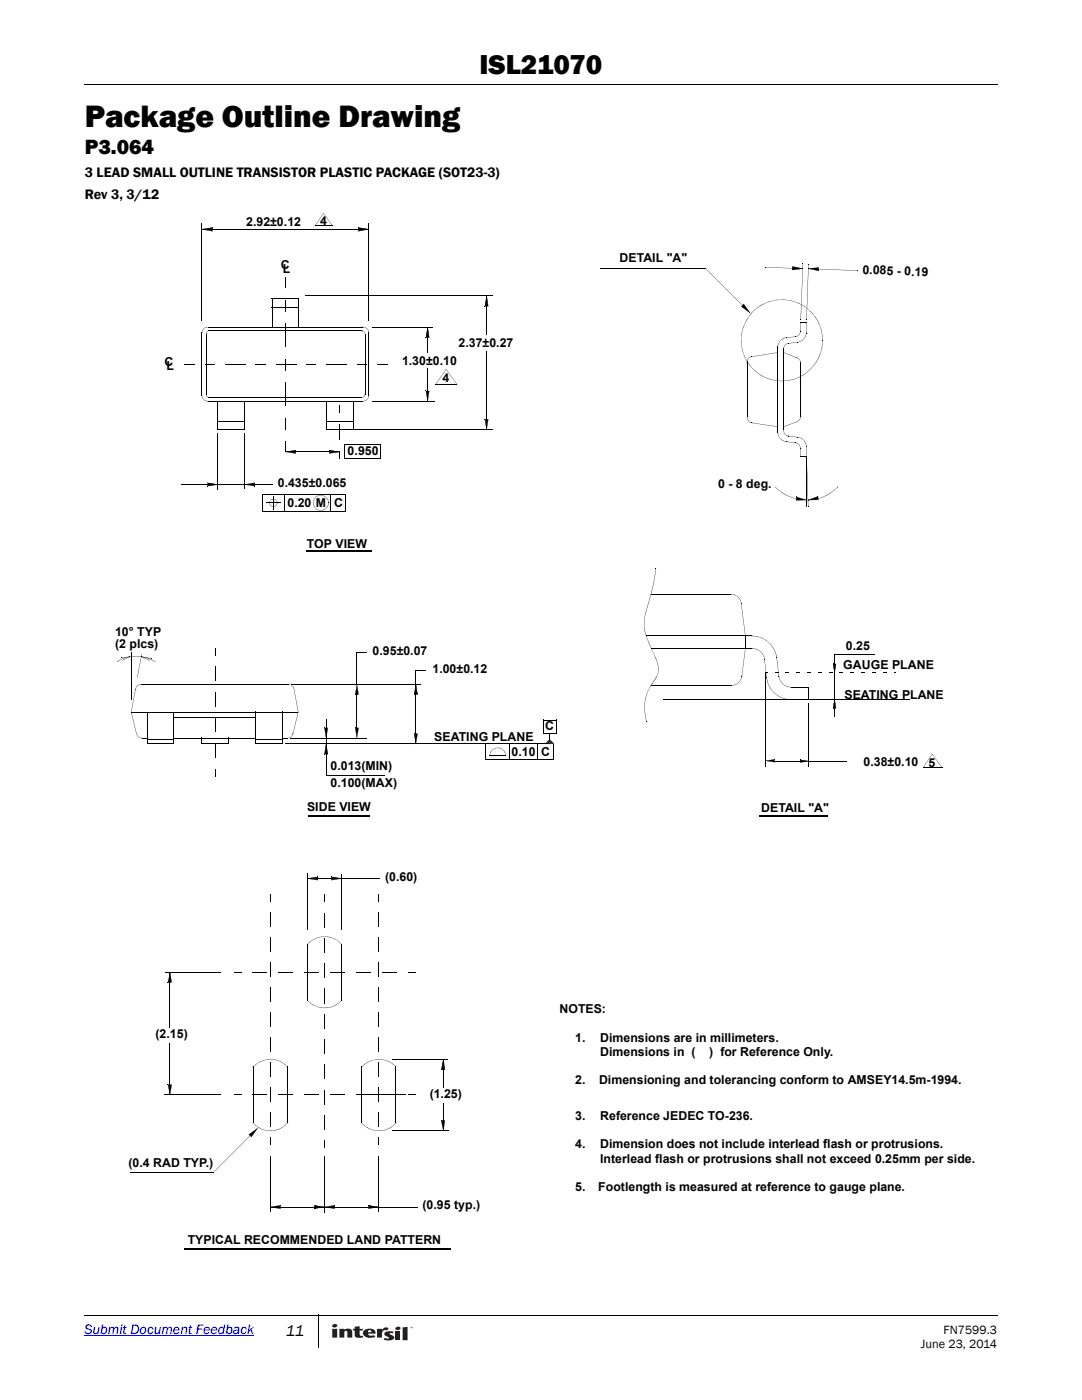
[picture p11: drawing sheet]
<svg xmlns="http://www.w3.org/2000/svg" width="216mm" height="279mm" viewBox="0 0 216 279" stroke-linecap="round" stroke-linejoin="round" font-family="sans-serif">
<path d="M16.8 16.8l.1 .2zM16.8 262.4l.1 .2zM63.4 262.4l.2 .1z" fill="#000"/>
<path d="M16.9 16.9h182.2M16.9 262.5h182.2M63.5 262.5v6.4" fill="none" stroke="#000" stroke-width=".2"/>
<path d="M65.9 263.8h16.9v4.5h-16.9z" fill="#fff"/>
<g fill="#221f1f">
<path d="M79 264.9a.56 .56 0 0 1 .9 .2 .55 .55 0 0 1-.5 .4 .55 .55 0 0 1-.5-.4z"/>
<path d="M75.2 265.2h1v.2a.93 .93 0 0 1 1.4-.3l-.4 .4a.68 .68 0 0 0-.7 .1 .68 .68 0 0 0-.3 .6v.8h-1z"/>
<path d="M67.7 265.2h1v.2a.97 .97 0 0 1 1.6 .4v1.2h-1v-1.1l-.3-.3-.3 .2v1.2h-1z"/>
<path d="M70.8 264.8l1-.1v.5h.6v.3h-.6v1l.3 .1h.3l.1 .3-.6 .1a.87 .87 0 0 1-1.1-.6v-.9h-.4v-.3h.4z"/>
<path d="M78.9 265.7h1v1.8h-1z"/>
<path d="M80.3 264.9l1-.1v2.7h-1z"/>
<path d="M76.8 265.9l.6-.2 1.2 .1-.2 .3h-.6v.2a.75 .75 0 0 1 .8 .8 1.95 1.95 0 0 1-2 .3l.2-.4a.57 .57 0 0 0 .8 0l-.7-.5a.38 .38 0 0 1-.1-.6z"/>
<path d="M81.8 264.8h.2l-.1 .3zM82 264.8l.2 .2 .1-.2v.3v-.2l-.1 .2-.1-.2-.1 .2z"/>
<path d="M66.3 265.2v1.8h1v-1.8zM66.4 264.4l-.1 .2a.51 .51 0 0 0 .5 .3 .51 .51 0 0 0 .5-.5 .64 .64 0 0 0-.9 0z"/>
<path d="M72.6 265.5a.86 .86 0 0 0-.1 1 .86 .86 0 0 0 .8 .4l1.6-.1-.2-.3-.4 .1a.61 .61 0 0 1-.9-.4l1.5-.1a.94 .94 0 0 0-1.1-.9h-.5zM73.6 265.5h.4l.1 .4h-.7z"/>
</g>
<path d="M16.9 266.5h33.8" fill="none" stroke="#00f" stroke-width=".2"/>
<g fill="#000">
<path d="M40.3 45.7l2.1 .4zM42.4 45.4v.8zM64.5 42.6l-1.6 2.4zM64.5 42.6l1.8 2.4zM71.5 46.1l2.1-.3zM71.5 45.4v.8zM71.7 46l1.9-.3zM71.7 45.6l1.9 .2zM97.1 59.1l.2 1.8zM97.1 59.1l-.3 1.8zM140.8 53.6l8.8 8.8zM158.1 53.1v.8z"/>
<path d="M158.1 53.1l2.1 .5zM158.3 53.3l1.8 .4zM158.3 53.7l1.8-.1zM161.3 53.6l2.1 .4zM163.3 53.4l.1 .6zM161.3 53.6l2.1-.2zM40.3 78.9l.4 .8 .8 .3a1.09 1.09 0 0 1-1.2-1.1zM41 72.6l1.9 .1zM41.1 78.7l.6 .6-.4-.2zM40.6 65.6l.9-.4-.8 .4-.4 .8zM41.3 66.2l.4-.2-.4 .2-.1 .5zM61.2 72.6l1.9 .1z"/>
<path d="M71.2 72.6l2 .1zM72.2 79.3l.4-.2 .2-.4a.52 .52 0 0 1-.6 .6zM72.2 66l.5 .2 .2 .4-.3-.4zM72.4 65.2a1.07 1.07 0 0 1 1.2 1.2l-.4-.8zM85 67.3l.7 .1zM85 78h.7zM85.3 65.3l.3 1.8zM85.3 65.3l-.2 1.8zM85.3 65.3l.4 2.1zM85.6 78l-.3 2.1zM89 73.7l-2.1 3.1zM89 73.7l2.2 3.1z"/>
<path d="M96.8 61.1l.7 .1zM97.1 59.1l.4 2zM148 61.2l1.6 1.2zM148.4 60.6l-.5 .6zM148.2 61.2l1.4 1.2zM148.5 60.9l1.1 1.5zM148.4 60.7l1.2 1.7zM149.4 71.4l.6-.2-.7 .4-.3 .7zM150.9 74.2a8 8 0 0 0 3.5 1.6 8.1 8.1 0 0 0 5.5-.8 8.3 8.3 0 0 0 3.2-3.2 9.7 9.7 0 0 0 1.1-3.9 8.1 8.1 0 0 1-4.7 7.4 8.1 8.1 0 0 1-8.7-1.1zM150 71.2l5.2-.9zM156.3 69.6l.1 1zM156.4 70.3l2.4 1.1z"/>
<path d="M155.8 67.8l1.1-.5-1.2 .7-.5 1.3a2.09 2.09 0 0 1 .6-1.5zM156.6 68.8l.7-.3-.6 .4-.4 .7zM156.9 67.3l1.8-.1zM159.7 66.1a1.12 1.12 0 0 1-1 1.1l.4-.1 .4-.4zM160.8 66.5a1.77 1.77 0 0 1-1.3 1.8h-.4l.7-.2 .5-.4 .4-.6zM157.3 68.5l1.8-.2zM159.7 64.4l1.3 .1zM158.9 71.3l.3 .2a.9 .9 0 0 1 .5 1l-.2-.7zM160.2 52.6l-.5 11.1zM159.7 64.4v1.7zM150.2 62.1a8.1 8.1 0 0 1 8.9-1.7 8.1 8.1 0 0 1 5 7.5l-.2-1.6a8.1 8.1 0 0 0-3.4-5.1l-.6-.4a8.1 8.1 0 0 0-5.5-.8 8 8 0 0 0-2.9 1.2 7.3 7.3 0 0 0-2.2 2.2 7.5 7.5 0 0 0-1.2 2.9 8.1 8.1 0 0 0 .8 5.5l.9 1.2 1.1 1.2a8.1 8.1 0 0 1-.7-12.1zM41.4 96.3v.7z"/>
<path d="M41.4 96.3l2 .4zM41.6 96.4l1.8 .3zM41.6 96.9l1.8-.2zM50.8 96.4l.1 .6zM48.8 96.7l2-.4zM57 90.1l2 .4zM59 89.8l.1 .7zM65.7 90.5l2.1-.4zM65.7 89.8v.7zM67.7 80.9l.1 1.4zM67.7 90.1l.1 1.5zM65.9 90.4l1.9-.3z"/>
<path d="M65.9 89.9l1.9 .3zM72.4 80l.7-.2 .4-.4 .1-.5a1.07 1.07 0 0 1-1.2 1.1zM96.8 83.7h.7zM97.4 83.7l-.3 2zM149 83.2l.3 .7 .7 .5a1.15 1.15 0 0 1-1-1.2zM154.7 97.2a8.9 8.9 0 0 0 4.5 2.4l1.7 .2a8.1 8.1 0 0 1-6.2-2.6zM155.2 85v1.3zM150 84.3l5.2 .9zM155.2 86.3l.5 1.2 .6 .4 .6 .2a1.82 1.82 0 0 1-1.7-1.8zM156.3 84.9l.1 1zM156.3 85.1l2.5-.9zM156.3 85.9l.4 .7 .7 .4a.97 .97 0 0 1-1.1-1.1z"/>
<path d="M156.9 88.1l1.8 .3zM159.7 83.1h.1a1.18 1.18 0 0 1-1 1.1l.7-.4zM158.8 99.8h2.2zM158.9 99.2l-.1 .7zM157.3 87l1.8 .3zM158.7 88.3a1.02 1.02 0 0 1 1 1.2l-.2-.6zM159.7 91l1.3 .1zM159.7 89.5l.1 1.6zM159.1 87.2a1.77 1.77 0 0 1 1.7 1.9l-.1-.7-.4-.6zM159 99.2l2 .6zM161.2 99.8l2-.7zM161.2 99.8a8.2 8.2 0 0 0 4-1.1l2-1.5a7.7 7.7 0 0 1-6 2.6z"/>
<path d="M163.2 99.1l.1 .7zM161.2 99.8l2.1-.1zM53.2 100.3l1.3 .1zM54.5 99l.1 1.4zM54.5 100.3l.1 1.4zM54.5 100.3l1.4 .1zM54 99.8a.76 .76 0 0 1 .8-.2 .76 .76 0 0 1 .5 .8l-.2-.6-.6-.2-.5 .2-.2 .6 .2 .5 .5 .2 .6-.2 .2-.6a.78 .78 0 0 1-1.1 .8 .78 .78 0 0 1-.2-1.3zM62.9 99.2a1.53 1.53 0 0 1 1.7-.3 1.53 1.53 0 0 1 .9 1.4l-.1-.5-.3-.5-.5-.3-.6-.2-1 .5-.3 .5-.2 .5 .2 .6 .3 .5 .5 .3 .5 .1 .6-.1 .5-.3 .3-.5 .1-.6a1.55 1.55 0 0 1-2.1 1.5 1.55 1.55 0 0 1-.5-2.6zM130.9 113.5l-.7 4-1.4 5.2a10.4 10.4 0 0 0 1.4 7.2l.8 1.7a4 4 0 0 1-.5 4.3l-1.1 2-.6 1.9a10.9 10.9 0 0 0 .2 4.2 8.7 8.7 0 0 1 .8-7l1-1.6a3 3 0 0 0 .5-2.5l-.6-1.7a17.8 17.8 0 0 1-2.2-6.5l.2-2 .6-2.3a39.2 39.2 0 0 0 1.6-6.9zM24.2 131.2l1.7-.2zM24.4 131.8l1.5-.8zM28.3 130.5l-.9 4.7z"/>
<path d="M27.3 137l.4-.4h.5l-.9 .4-.3 .6zM28.2 131l2 .4zM28.2 131l1.7 .9zM23.5 131.9a7 7 0 0 1 7.5 .2 7.1 7.1 0 0 0-4.7-1.1l-1 .2zM43 129.4l.1 1.4zM57.5 136.6h.5l.5 .4 .2 .6-.4-.7zM70.9 138.6l.7 .1zM71.2 136.6l.4 2zM82.6 138.6l.8 .1zM83 136.6l.2 1.8zM83 136.6l-.3 1.8zM83 136.6l.4 2z"/>
<path d="M145.9 136.8l.8-.2 .6-.4 .5-.5 .2-.8a1.99 1.99 0 0 1-2.1 1.9zM145.7 118.6a2.09 2.09 0 0 1 2.2 1.8l-.1-.3a1.92 1.92 0 0 0-.9-1.2zM147.9 120.4l.9 6.5zM148.7 129.4l-.7 5.5zM150.1 129.4a2.37 2.37 0 0 1 2.4 2.2 2.53 2.53 0 0 0-1.2-1.8zM152.8 134.2l.4 .1zM152.5 131.6l.5 3.7zM153 135.3l.8 2.1a4.9 4.9 0 0 0 3.2 2.1l.9 .1a4.8 4.8 0 0 1-4.9-4.3zM154.6 134.2l.7 .1zM150.1 126.9a4.9 4.9 0 0 1 4.9 4.4 5.1 5.1 0 0 0-2.4-3.6l-1.2-.6zM155 131.3l.4 3.6zM155.4 134.9l.6 1.3a2.39 2.39 0 0 0 1.5 .9h.4a2.38 2.38 0 0 1-2.5-2.2z"/>
<path d="M156.8 134.2l.7 .1zM158.9 134.2l.7 .1zM161.1 134.2l.7 .1zM163.2 134.2l.7 .1zM165.4 134.2l.7 .1zM166.2 132.5h.6zM166.2 132.5l.4 1.7zM166.8 132.5l-.3 1.7zM166.5 139.6l-.3 1.7zM166.5 139.6l.3 1.7zM167.6 134.2l.7 .1zM169.7 134.2l.7 .1z"/>
<path d="M171.9 134.2l.7 .1zM174 134.2l.7 .1zM176.2 134.2l.7 .1zM178.3 134.2l.4 .1zM27 137.6l-.8 4.5zM26.2 142.1l1 4.3zM27.2 146.4l.5 .6 .7 .3-.8-.2zM28.4 147.3h1zM40.1 147.3l.1 1.2zM43 153.5l.1 1.4zM45.5 147.3l.1 1.2zM56.3 147.3h1.1z"/>
<path d="M57.3 147.3l.7-.3 .4-.6a.98 .98 0 0 1-1.1 .9zM58.7 137.6l.8 4.5zM59.5 142.1l-1 4.3zM64.7 145.2l.7 .1zM64.7 150.5h.7zM65 148.5l.3 1.8zM65 148.5l-.2 1.8zM65 148.5l.4 2zM65.4 145.3l-.4 2zM70.9 145.2l.7 .1zM71.5 145.3l-.3 2zM82.6 146.4h.8z"/>
<path d="M83.3 146.4l-.3 2.1zM98.3 149.6a1.54 1.54 0 0 1 1.7-.3 1.54 1.54 0 0 1 .9 1.5l-.2-.6-.3-.5-.5-.3-.6-.1-1.1 .4-.3 .5-.1 .6a1.04 1.04 0 0 1 .5-1.2zM109.4 148.4l.1 .1zM109.3 148.4h.1zM109.6 146.3l.1 1.3zM109.6 147.6l-.7 .9zM108.8 148.4l.9-.8zM109.6 147.6l1 .8zM109.7 147.6l-.7 .9zM108.9 148.4l.8-.7zM109.7 147.7l-.6 .8zM109 148.4l.8-.7z"/>
<path d="M109.8 147.7l-.6 .8zM109.1 148.4l.8-.6zM109.9 147.8l-.6 .7zM109.2 148.4l.7-.6zM109.3 148.4l.7-.5zM110 147.9l-.5 .6zM109.4 148.4l.6-.5zM110 147.9l-.4 .6zM110.1 148l-.4 .5zM109.6 148.4l.5-.4zM110.2 148.1l-.3 .4zM109.7 148.4l.5-.3z"/>
<path d="M110.2 148.1l-.2 .4zM109.9 148.4l.3-.3zM110.2 148.2l-.2 .3zM110 148.4l.3-.1zM110.3 148.2l-.1 .3zM110.4 148.3l-.1 .2zM110.2 148.4l.2-.1zM110.4 148.4v.1zM152.8 151.8l1.7-.3zM152.8 151.8l1.7 .3zM154.5 151.6l.1 .5zM159.7 152.1l1.7-.2z"/>
<path d="M159.6 151.6l.1 .6zM159.7 151.6l1.7 .3zM166.2 141.3l.6 .1zM166.5 141.3l.1 1.8zM186 150.5l-1.8 2.7zM186 150.5l1.9 2.7zM61.3 175.3l2.1 .4zM63.4 175l.1 .7zM66.1 175.6l2.1-.3zM66.1 175v.7zM66.4 175.1l1.8 .3zM33.5 196.1h.8z"/>
<path d="M33.9 194l.2 1.9zM33.9 194l-.2 1.9zM33.9 194l.4 2.1zM46.7 194l1.4 .1zM53.9 178.6l.1 1.4zM61.3 199.6l1.5 1.1 1.7 .4 1.3-.1 .8-.3 1.5-1.1a4.4 4.4 0 0 1-6.8 0zM64.7 178.6l.1 1.4zM61.5 188.2a4.5 4.5 0 0 1 6.6 .3l-.6-.6-.8-.5-.8-.3-1.3-.2-1.7 .4-1.6 1.2zM75.5 178.6l.1 1.4zM81.4 194l1.4 .1zM33.5 216.5h.8zM34.2 216.5l-.3 2z"/>
<path d="M46.7 218.5h1.4zM50.5 212.9a4.6 4.6 0 0 1 6.8 .1l-1.4-1.1a4.6 4.6 0 0 0-3-.3l-1.2 .4zM72.1 212.9a4.6 4.6 0 0 1 6.9 .1l-1.4-1.1a4.6 4.6 0 0 0-3-.3l-1.2 .4zM81.4 218.5h1.4zM88.1 213.5h.7zM88.4 211.4l.2 1.8zM88.4 211.4l-.2 1.8zM88.4 211.4l-.3 2.1zM88.4 211.4l.4 2.1zM51.4 225.2l-8.8 8.8zM49.6 226.4l1.8-1.2zM49.6 226.4l.6 .5z"/>
<path d="M50.5 224.1l1.4 1.1 1.8 .4h.8l1.3-.3 1.1-.8 .4-.4a4.3 4.3 0 0 1-6.8 0zM51.4 225.2l-1.2 1.7zM53.9 226.9l.1 1.5zM64.7 227.6l.1 1.4zM72.1 224.1l1.5 1.1 1.7 .4h.9l1.2-.3 1.2-.8 .4-.4a4.3 4.3 0 0 1-6.9 0zM75.5 227.1l.1 1.4zM88.1 223.6h.7zM88 223.6l.4 2.1zM88.8 223.6l-.4 2.1zM53.9 240.9l2.1 .4zM55.9 240.6l.1 .7zM62.7 240.5v.7z"/>
<path d="M62.7 240.5l2 .4zM62.9 240.6l1.8 .3zM62.9 241.1l1.8-.2zM64.7 240.9l2.1 .4zM66.8 240.6v.7zM73.5 241.2l2.1-.3zM73.5 240.6v.7zM73.7 240.6l1.9 .3z"/>
</g>
<g fill="none" stroke="#000" stroke-width=".2">
<path d="M40.3 45.8h33.3M40.3 44.6v19.3M57 55.4v2.1M57 59.9v2.3M60.8 59.1h37.5M62.9 45h3.4M73.6 44.6v19.3M97.1 59.1v7.7M119.8 53.6h21M36.8 72.7h2.1M40.3 66.4v12.5M41.1 66.6v12.1"/>
<path d="M41.5 65.3h30.9M41.7 79.3h30.5M41.7 66h30.5M45 72.7h4M51 72.7h2M54.3 61.3h5.3M54.3 65.3v-5.7h5.3v5.7M55.1 72.7h4M57 64.6v4.7M57 71.7v2.3M57 76.4v4.6M65.2 72.7h4"/>
<path d="M72.8 66.6v12.1M73.6 66.4v12.5M74.3 65.3h12.1M75.3 72.7h2.1M85.3 65.3v5.1M85.3 73.6v6.5M86.9 76.8h4.3M97.1 70.1v15.7M149.1 72.1v11.1M155.2 69v16.2M156.3 70.6v14.3M159.8 72.3v10.8"/>
<path d="M160.9 64.4v2.1M36.1 96.7h18.3M41.5 80.1h30.9M43.4 84h5.4M43.4 80v5.8M43.4 86.5v11.2M48.8 80v5.8h-5.4M48.8 86.5v11M52.4 98.7h16.6M52.4 98.6v3.5h16.6M56.7 98.6v3.5M57 90.2h10.9"/>
<path d="M57 83.4v2.3M57 88.1v2.1M65.1 84h5.4M65.1 80v5.8h5.4v-5.8M66 98.6v3.5M67.8 84.7v3.1M68.8 88.7h7.2M68.8 88.7v2.9h7.2M69 98.6v3.5M70.7 85.8h27.6M74.3 80.1h12.5M76 88.7v2.9"/>
<path d="M160.9 91v10M61.2 109.8h12.9M61.2 110h12.9M129.9 118.6h15.9M26.2 130v9.6M28.2 136.6h29.3M43 133v2.9M43 138.1v2.9M58.2 136.6h25.8M71.2 130.1h2.1M71.2 130.1v6.5M71.2 138.6v6.7"/>
<path d="M83 133.8h2M83 133.8v14.7M129.1 126.9h21M129.9 136.8h16M129.9 129.4h20.2M132.3 139.6h49.2M148.7 126.9v2.5M152.8 134.2v18.8M157.9 137.1h3.5v2.5M166.5 130.7h8.1M166.5 130.6v10.6M26.2 142.1h33.3"/>
<path d="M29.3 147.5h5.4M29.3 142.1v6.4h5.4M34.7 143.3h16.3M34.7 147.3h16.3M34.7 142.1v6.4M40.1 148.5h5.4M43 143.2v2.9M43 148.4v2.9M51 148.5h5.4M51 147.5h5.4M51 142.1v6.4M56.4 142.1v6.4"/>
<path d="M56.9 148.5h52.6M58 147.3h15.3M65 154.7h11.6M65.1 143.5v11.2M96.8 148.4v3.2M97.7 150.8h3.2M101.7 148.4v3.2M107.3 148.4v3.2M108.4 146.3h2.5l.1-2.6h-2.6v2.6M110.5 148.4v3.2h-13.6M154.3 151.9h6.6M161.4 151.9h7.6"/>
<path d="M161.4 140.3v12.7M184.2 153.2h3.8M61.3 175.3h14.5M61.3 174.3v11.2M61.5 162.8h12.3M61.5 163h12.3M68.2 174.5v11M151.6 162.8h13.5M151.6 163h13.5M33 194h11M33.9 194v11.1M50.4 194h2.9"/>
<path d="M53.9 182.2v2.8M53.9 187.2v2.8M53.9 192.1v2.8M53.9 197.1v2.8M55.5 194h3M60.7 194h2.9M61.3 188.4v11.2M64.8 182.2v2.9M64.8 187.3v2.8M64.8 192.3v2.9M64.8 197.4v2.8M65.9 194h2.9"/>
<path d="M68.2 188.4v11.2M71.1 194h2.9M75.6 182.2v2.8M75.6 187.2v2.8M75.6 192.2v2.8M75.6 197.1v2.9M76.2 194h3M32.9 218.5h11.1M33.9 208.2v10.3M50.4 218.5h2.9M50.5 212.9v11.2M53.9 202.1v2.8"/>
<path d="M53.9 207.1v2.8M53.9 212v2.8M53.9 217v2.8M55.5 218.5h3M57.4 212.9v11.2M60.7 218.5h2.9M64.8 202.4v2.9M64.8 207.5v2.8M64.8 212.5v2.8M64.8 217.5v2.9M65.9 218.5h2.9M71.1 218.5h9.9"/>
<path d="M72.1 212.9v11.2M75.6 202.1v2.9M75.6 207.1v2.8M75.6 212.1v2.8M75.6 217.1v2.8M78.3 211.4h11M79 212.9v11.2M88.5 211.4v5.7M26 234h16.6M53.9 222v2.8M53.9 230.8v11M64.8 222.6v2.8"/>
<path d="M64.8 230.8v11.2M75.6 222.1v2.8M75.6 230.8v11M78.3 225.6h11.2M88.5 220.2v5.5M36.9 249.2h53.1M36.9 249.4h53.1M53.9 240.9h29.4"/>
</g>
<path d="M161.1 52.8v11M161.3 53.8h9.7M161.1 89.1v11.9M33.7 194v2.1M33.7 216.5v2" fill="none" stroke="#000" stroke-width=".44"/>
<g fill="#000">
<path d="M40.3 45.7l2.1-.3v.7zM71.5 45.4l2.1 .3-2.1 .4zM158.1 53.2l2 .4-2 .3zM161.3 53.6l2.1-.2v.6zM85.3 65.3l.3 2.1h-.6zM85 78h.6l-.3 2.1zM97.1 59.1l.3 2h-.6zM148.4 60.7l1.2 1.7-1.7-1.2zM41.4 96.4l2 .3-2 .3zM48.8 96.7l2-.3v.6zM57 90.2l2-.4v.7zM65.7 89.8l2.1 .4-2.1 .3z"/>
<path d="M96.8 83.7h.6l-.3 2zM158.9 99.2l2 .6h-2.1zM161.2 99.8l2-.7 .1 .6zM71.2 136.6l.3 2h-.6zM83 136.6l.3 2h-.7zM166.2 132.5h.6l-.3 1.7zM64.7 145.3h.7l-.3 2zM65.1 148.5l.3 2h-.7zM70.9 145.3h.6l-.3 2zM82.6 146.4h.7l-.3 2.1zM152.8 151.8l1.7-.2v.5zM159.7 151.6l1.7 .3-1.7 .3z"/>
<path d="M166.5 139.6l.3 1.7h-.6zM61.3 175.3l2.1-.3v.6zM66.1 175l2.1 .3-2.1 .3zM33.9 194l.3 2.1h-.7zM33.5 216.5h.7l-.3 2zM88.5 211.4l.3 2.1h-.7zM49.7 226.4l1.7-1.2-1.2 1.7zM88.1 223.6h.7l-.3 2zM53.9 240.9l2.1-.3v.6zM62.7 240.6l2 .3-2 .3zM64.7 240.9l2.1-.3v.6zM73.5 240.6l2.1 .3-2.1 .3z"/>
</g>
<path d="M41.4 96.9h2M48.8 96.9h2M71.1 136.6v2M64.9 148.5v2M64.9 145.3v2M71.1 145.3v2M53.9 240.7h2.1M64.7 240.7h2.1M73.5 240.7h2.1" fill="none" stroke="#000" stroke-width=".38"/>
<g fill="none" stroke="#000" stroke-width=".4">
<path d="M40.3 45.6h2.1M71.5 45.6h2.1M96.9 59.1v2M85.2 65.3v2.1M85.2 78v2.1M57 90h2M65.7 90h2.1M96.9 83.7v2M82.8 136.6v2M82.8 146.4v2.1M61.3 175.2h2.1M66.1 175.2h2.1"/>
<path d="M62.7 241.1h2"/>
</g>
<path d="M152.8 53.5h7.3" fill="none" stroke="#000" stroke-width=".36"/>
<path d="M158.1 53.8h2" fill="none" stroke="#000" stroke-width=".32"/>
<text font-size="6.3" x="16.9" y="25.4">Package Outline Drawing</text>
<text font-size="5.6" x="95.7" y="14.8">ISL21070</text>
<text font-size="4.2" x="16.9" y="30.7">P3.064</text>
<text font-size="3.2" x="57" y="266.7">11</text>
<g font-size="2.8">
<text x="16.9" y="35.4">3 LEAD SMALL OUTLINE TRANSISTOR PLASTIC PACKAGE (SOT23-3)</text>
<text x="16.9" y="39.6">Rev 3, 3/12</text>
</g>
<text font-size="2.8" fill="#00f" x="16.9" y="266.3">Submit Document Feedback</text>
<g font-size="2.5">
<text x="49.1" y="45.1">2.92±0.12</text>
<text x="63.9" y="44.9">4</text>
<text x="56" y="53.7">C</text>
<text x="123.6" y="52.3">DETAIL &quot;A&quot;</text>
<text x="56.4" y="54.5">L</text>
<text x="172.1" y="54.7" transform="rotate(2 172.1 54.7)">0.085 - 0.19</text>
<text x="91.5" y="69.3">2.37±0.27</text>
<text x="32.8" y="73">C</text>
<text x="33.2" y="73.9">L</text>
<text x="80.2" y="72.9">1.30±0.10</text>
<text x="88.3" y="76.3">4</text>
<text x="69.4" y="90.9">0.950</text>
<text x="55.4" y="97.3">0.435±0.065</text>
<text x="57.4" y="101.2">0.20 M</text>
<text x="66.7" y="101.2">C</text>
<text x="143.3" y="97.4">0 - 8 deg.</text>
<text x="61.2" y="109.3">TOP VIEW</text>
<text x="23" y="127">10° TYP</text>
<text x="23" y="129.4">(2 plcs)</text>
<text x="74.4" y="130.8">0.95±0.07</text>
<text x="168.8" y="129.8">0.25</text>
<text x="86.3" y="134.4">1.00±0.12</text>
<text x="168.3" y="133.5">GAUGE PLANE</text>
<text x="168.5" y="139.4">SEATING PLANE</text>
<text x="86.7" y="148">SEATING PLANE</text>
<text x="108.8" y="145.8">C</text>
<text x="66" y="153.7">0.013(MIN)</text>
<text x="102.1" y="150.8">0.10</text>
<text x="108" y="150.8">C</text>
<text x="172.3" y="152.8">0.38±0.10</text>
<text x="185.3" y="153">5</text>
<text x="61.3" y="161.9">SIDE VIEW</text>
<text x="66" y="157">0.100(MAX)</text>
<text x="151.9" y="162.1">DETAIL &quot;A&quot;</text>
<text x="76.8" y="175.7">(0.60)</text>
<text x="111.6" y="202.2">NOTES:</text>
<text x="31.1" y="207.2">(2.15)</text>
<text x="114.8" y="208">1.</text>
<text x="119.8" y="208">Dimensions are in millimeters.</text>
<text x="119.8" y="210.7">Dimensions in (</text>
<text x="141.5" y="210.7">) for Reference Only.</text>
<text x="85.7" y="219.2">(1.25)</text>
<text x="114.8" y="216.4">2.</text>
<text x="119.5" y="216.4">Dimensioning and tolerancing conform to AMSEY14.5m-1994.</text>
<text x="114.8" y="223.5">3.</text>
<text x="119.8" y="223.5">Reference JEDEC TO-236.</text>
<text x="25.6" y="232.9">(0.4 RAD TYP.)</text>
<text x="114.8" y="229">4.</text>
<text x="119.8" y="229">Dimension does not include interlead flash or protrusions.</text>
<text x="119.8" y="232.1">Interlead flash or protrusions shall not exceed 0.25mm per side.</text>
<text x="114.8" y="237.6">5.</text>
<text x="119.4" y="237.6">Footlength is measured at reference to gauge plane.</text>
<text x="84.3" y="241.3">(0.95 typ.)</text>
<text x="37.5" y="248.3">TYPICAL RECOMMENDED LAND PATTERN</text>
<text x="183.7" y="269">June 23, 2014</text>
<text x="188.3" y="266.2">FN7599.3</text>
</g>
</svg>
